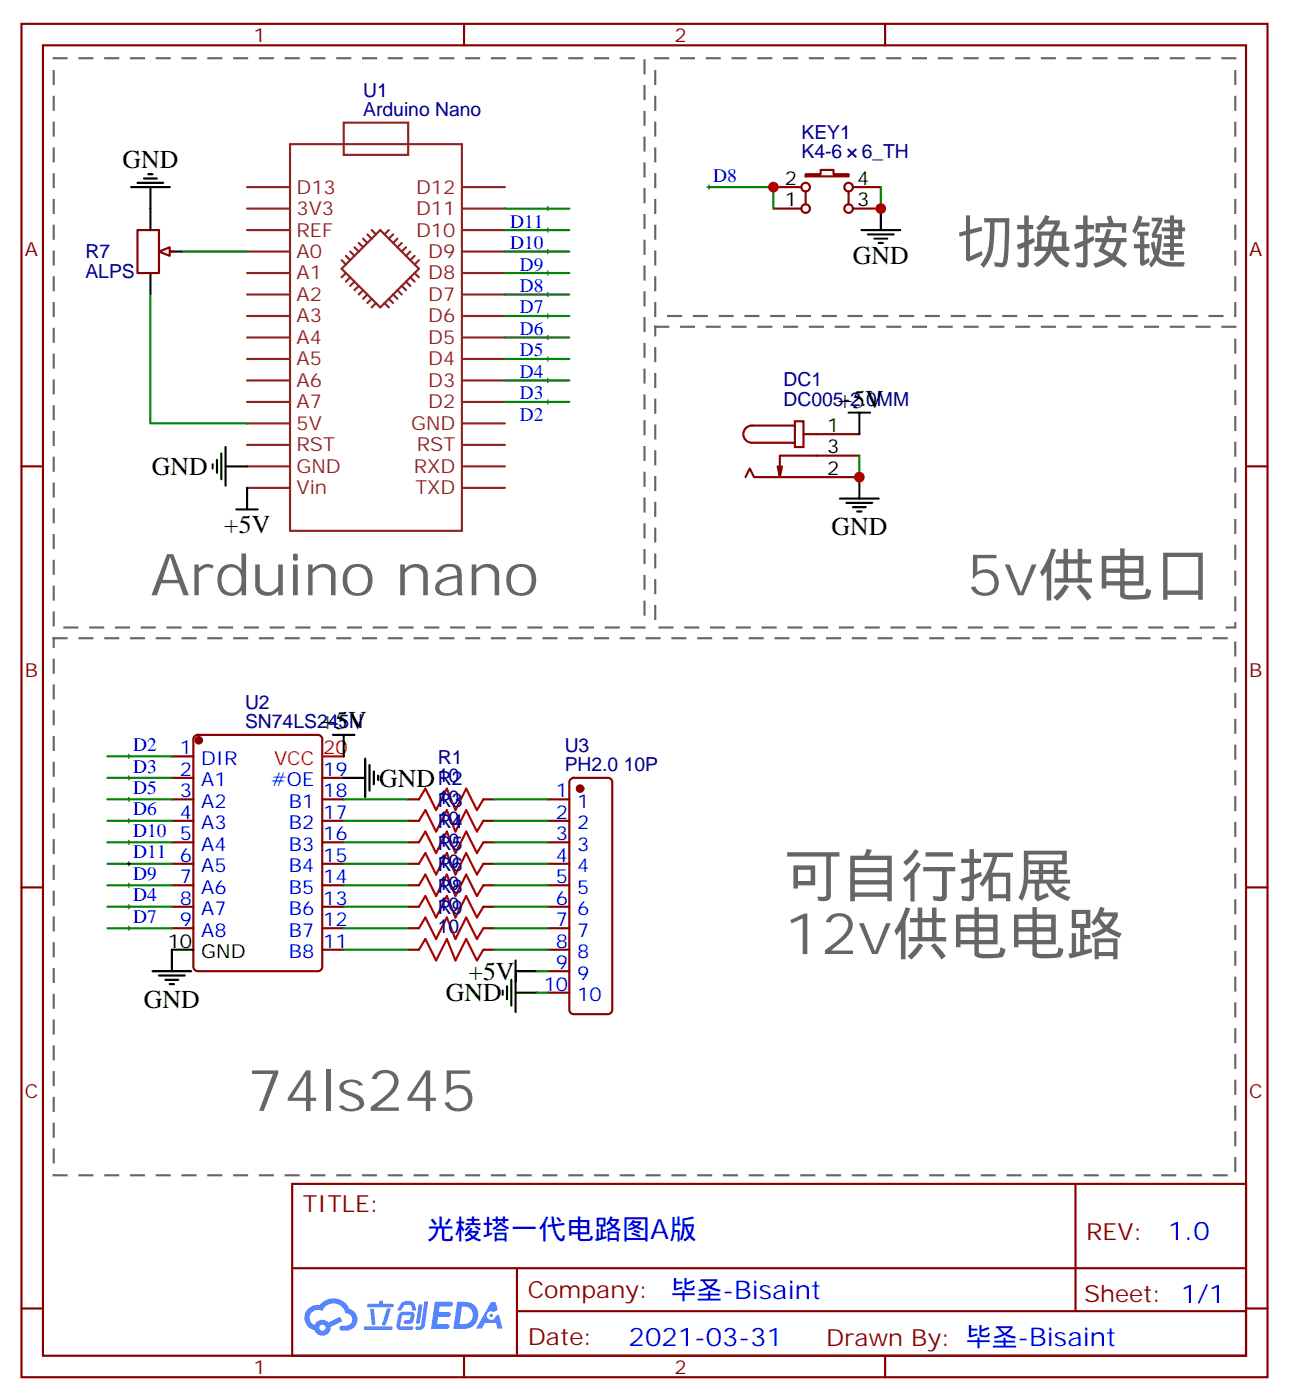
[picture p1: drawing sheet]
<svg xmlns="http://www.w3.org/2000/svg" width="212mm" height="230mm" viewBox="0 0 212 230" stroke-linecap="round" stroke-linejoin="round" font-family="sans-serif">
<g fill="none" stroke="#870000" stroke-width=".35">
<path d="M3.5 3.9h204.6v222.3h-204.6zM7.1 7.4h197.5v215.2h-197.5zM76.2 3.9v3.5M145.3 3.9v3.5M3.5 76.6h3.6M204.6 76.6h3.5M3.5 145.7h3.6M204.6 145.7h3.5M48 194.4h156.6v28.2h-156.6zM176.6 194.4v20.9M3.5 214.9h3.6M48 208.3h156.5"/>
<path d="M84.9 215.3h119.6M84.9 208.3v14.1M204.6 214.9h3.5M76.2 222.6v3.6M145.3 222.6v3.6"/>
</g>
<g fill="#5487ff">
<path d="M71.4 213.8h1.7a1.33 1.33 0 0 1 1.2 .2 .39 .39 0 0 1-.4 .6h-1.7l-.1 .9h1.6a.4 .4 0 0 1 .4 .4 .4 .4 0 0 1-.5 .4h-1.7l-.1 1.2h.8a1.24 1.24 0 0 1 1.2 .1 .39 .39 0 0 1-.4 .6h-2.6z"/>
<path d="M80.6 213.8h.8l.3 1.3-.6 .4a.74 .74 0 0 0-1.1 .3 .74 .74 0 0 0 .5 1 .74 .74 0 0 0 .9-.7l.5-.2 .6 2.3h-.8l-.3-.9h-1.8l-.5 .9h-.9z"/>
<path d="M68.8 214.2h.6l-.4 2.9a.31 .31 0 0 1-.4 .3 .31 .31 0 0 1-.3-.3z"/>
<path d="M69.7 213.7h.6l-.5 4a.97 .97 0 0 1-1.6 .5l.2-.3 .6-.1 .1-.2z"/>
<path d="M66 213.9l.5-.2h.8a.67 .67 0 0 1 .8 .5l.3 .9-.2 .1h-.5l-.3-.9h-.8a1.17 1.17 0 0 0-.7 .8l-.5 .1-.1-.1z"/>
<path d="M65.7 215.6l.5-.2h1.3a.6 .6 0 0 1 .5 .9l-.1 .3a.76 .76 0 0 1-.8 .8h-.5a.29 .29 0 0 1-.3-.3 .29 .29 0 0 1 .3-.3h.7l.2-.8h-1.5l-.3 1.8h1.9a.29 .29 0 0 1 .3 .3 .29 .29 0 0 1-.3 .3h-2l-.4-.3-.1-.5 .3-1.6z"/>
<path d="M59.8 217.8h4.4a.3 .3 0 0 1 .3 .3 .3 .3 0 0 1-.3 .3h-4.3l-.1-.1z"/>
<path d="M63.5 214.9h.7l-.9 2.6a.31 .31 0 0 1-.3 .2 .31 .31 0 0 1-.3-.3z"/>
<path d="M60.8 214.9h.6l.2 2.4-.2 .3h-.3l-.1-.2z"/>
<path d="M60.3 214.1h1.9l.1-.4 .1-.1h.5v.5h1.5a.29 .29 0 0 1 .3 .3 .29 .29 0 0 1-.3 .3h-4l-.1-.2z"/>
<path d="M75.1 213.8l-.7 4.4h1.5a2.27 2.27 0 0 0 2.5-1.6 2.27 2.27 0 0 0-1.3-2.7zM75.9 214.6a1.5 1.5 0 0 1 1.8 1.5 1.5 1.5 0 0 1-2 1.4h-.3z"/>
<path d="M50.6 214.9a2.09 2.09 0 0 0 1 3.6 1.37 1.37 0 0 0 1.6 .8 1.37 1.37 0 0 0 1.1-1.4l1.9-.9-.4-.7-1.8 .9a1.4 1.4 0 0 0-2.3 .4 1.32 1.32 0 0 1-.7-1.9 1.32 1.32 0 0 1 1.9-.4 1.98 1.98 0 0 1 2.1-1.3 1.98 1.98 0 0 1 1.7 1.7 1.03 1.03 0 0 1 1.1 .9 1.03 1.03 0 0 1-.9 1.1h-.6a.41 .41 0 0 0-.5 .3 .41 .41 0 0 0 .3 .5 1.96 1.96 0 0 0 2.1-.6 1.96 1.96 0 0 0 .3-2.1l-.7-.7-.4-.2a2.84 2.84 0 0 0-4.9-.6h-.3a2.26 2.26 0 0 0-1.6 .6zM52.4 218.1a.55 .55 0 0 1 1.1 0 .55 .55 0 0 1-1.1 0z"/>
<circle cx="80.7" cy="216" r=".28"/>
</g>
<g fill="none" stroke="#8c2424" stroke-width=".35">
<path d="M40.6 34.3h7M40.6 37.8h7M40.6 30.7h7M47.6 23.7h28.2v63.5h-28.2zM56.4 20.1h10.6v5.3h-10.6zM58.9 39.9l.7 .7M59.6 39.2l.7 .7M60.3 38.5l.7 .7M61 37.8l.7 .7M63.9 37.8l-.8 .7M64.6 38.5l-.7 .7M65.3 39.2l-.7 .7"/>
<path d="M66 39.9l-.7 .7M75.8 34.3h7.1M75.8 37.8h7.1M75.8 30.7h7.1M40.6 41.3h7M40.6 44.8h7M40.6 48.4h7M40.6 51.9h7M40.6 55.4h7M40.6 58.9h7M56.1 44.1l6.3-6.3 6.4 6.3-6.4 6.4zM56.1 42.7l.7 .7"/>
<path d="M56.8 42l.7 .7M56.8 44.8l-.7 .7M57.5 41.3l.7 .7M57.5 45.5l-.7 .7M58.2 40.6l.7 .7M58.2 46.2l-.7 .8M58.9 47l-.7 .7M59.6 47.7l-.7 .7M60.3 48.4l-.7 .7M61 49.1l-.7 .7M61.7 49.8l-.7 .7M63.1 49.8l.8 .7"/>
<path d="M63.9 49.1l.7 .7M64.6 48.4l.7 .7M65.3 47.7l.7 .7M66 47l.7 .7M66.7 46.2l.7 .8M66.7 40.6l-.7 .7M67.4 41.3l-.7 .7M67.4 45.5l.7 .7M68.1 44.8l.7 .7M68.1 42l-.7 .7M68.8 42.7l-.7 .7M75.8 41.3h7.1"/>
<path d="M75.8 44.8h7.1M75.8 48.4h7.1M75.8 51.9h7.1M75.8 55.4h7.1M75.8 58.9h7.1M40.6 62.5h7M40.6 66h7M40.6 69.5h7M40.6 73.1h7M40.6 76.6h7M75.8 62.5h7.1M75.8 66h7.1"/>
<path d="M75.8 69.5h7.1M75.8 73.1h7.1M75.8 76.6h7.1M40.6 80.1h7M75.8 80.1h7.1"/>
</g>
<g fill="none" stroke="#870000" stroke-width=".35">
<path d="M22.6 37.8h3.5v7h-3.5zM26.8 41.3h1.8M28.2 124.2h3.5M28.2 127.7h3.5M28.2 131.3h3.5M28.2 134.8h3.5M28.2 138.3h3.5M32 120.9l.5-.2h19.7a.71 .71 0 0 1 .7 .7v37.4a.76 .76 0 0 1-.7 .7h-19.7a.76 .76 0 0 1-.8-.7v-37.4zM52.9 127.7h3.5M52.9 131.3h3.5M52.9 134.8h3.5M52.9 138.3h3.5"/>
<path d="M67 131.3h1.8M67 134.8h1.8M67 138.3h1.8M79.4 131.3h1.7M79.4 134.8h1.7M79.4 138.3h1.7M28.2 141.9h3.5M28.2 145.4h3.5M28.2 148.9h3.5M28.2 152.4h3.5M52.9 141.9h3.5M52.9 145.4h3.5"/>
<path d="M52.9 148.9h3.5M52.9 152.4h3.5M52.9 156h3.5M67 141.9h1.8M67 145.4h1.8M67 148.9h1.8M79.4 141.9h1.7M79.4 145.4h1.7M79.4 148.9h1.7"/>
</g>
<circle cx="32.6" cy="121.6" r=".53" fill="#870000" stroke="#870000" stroke-width=".35"/>
<g fill="none" stroke="#000" stroke-width=".35">
<path d="M24.7 34.3v3.5M24.7 44.8v3.6M26.5 41.3h3.5M34.9 76.2v.7M35.6 75.5v2.1M36.3 74.5v4.2M37 76.6h3.6M37 73.4v6.4M38.8 83.6h3.5M40.6 80.1v3.5M54.7 120.7h3.5M56.4 120.7v3.5"/>
<path d="M56.4 127.7h3.6M60 124.6v6.3M60.7 125.6v4.3M61.4 126.7v2.1M62.1 127.4v.7M25 159.5h6.4M31.7 156h-3.5v3.5M26.1 160.2h4.2M27.2 160.9h2.1M27.9 161.6h.7"/>
</g>
<path d="M52.9 124.2h3.5" fill="none" stroke="#f00" stroke-width=".35"/>
<path d="M68.8 131.3l1-1.8 1.8 3.5 1.8-3.5 1.4 3.5 1.8-3.5 1.7 3.5 1.1-1.7M68.8 134.8l1-1.8 1.8 3.6 1.8-3.6 1.4 3.6 1.8-3.6 1.7 3.6 1.1-1.8M68.8 138.3l1-1.7 1.8 3.5 1.8-3.5 1.4 3.5 1.8-3.5 1.7 3.5 1.1-1.8M68.8 141.9l1-1.8 1.8 3.5 1.8-3.5 1.4 3.5 1.8-3.5 1.7 3.5 1.1-1.7M68.8 145.4l1-1.8 1.8 3.5 1.8-3.5 1.4 3.5 1.8-3.5 1.7 3.5 1.1-1.7M68.8 148.9l1-1.8 1.8 3.6 1.8-3.6 1.4 3.6 1.8-3.6 1.7 3.6 1.1-1.8" fill="none" stroke="#a10000" stroke-width=".35"/>
<path d="M56.4 131.3h10.6M56.4 134.8h10.6M56.4 138.3h10.6M56.4 141.9h10.6M56.4 145.4h10.6M56.4 148.9h10.6" fill="none" stroke="#008700" stroke-width=".35"/>
<path d="M26.1 41.3l1.8-.7v1.4z" fill="#f0f0f0" stroke="#870000" stroke-width=".35"/>
<g fill="none" stroke="#008700" stroke-width=".35">
<path d="M82.9 34.3h10.6M82.9 37.8h10.6M116.4 30.7h10.6v3.6M144.6 30.7v3.6M24.7 48.4v21.1h15.9M30 41.3h10.6M82.9 41.3h10.6M82.9 44.8h10.6M82.9 48.4h10.6M82.9 51.9h10.6M82.9 55.4h10.6M82.9 58.9h10.6"/>
<path d="M82.9 66h10.6M82.9 62.5h10.6M141.1 74.8v3.6M17.6 131.3h10.6M17.6 134.8h10.6M17.6 138.3h10.6M17.6 124.2h10.6M17.6 127.7h10.6M81.1 131.3h8.9M81.1 134.8h8.9M81.1 138.3h8.9M17.6 141.9h10.6"/>
<path d="M17.6 145.4h10.6M17.6 148.9h10.6M17.6 152.4h10.6M56.4 152.4h10.6M56.4 156h10.6M81.1 141.9h8.9M81.1 145.4h8.9M81.1 148.9h8.9M81.1 152.4h8.9M81.1 156h8.9M88.2 159.5h1.8M88.2 163h1.8"/>
</g>
<g fill="none" stroke="#000" stroke-width=".35">
<path d="M21.5 30.7h6.4M22.6 30h4.2M23.6 29.3h2.2M24.3 28.6h.7M24.7 30.7v3.6M141.5 37.8h6.3M142.5 38.5h4.3M143.6 39.2h2.1M144.3 39.9h.7M144.6 34.3v3.5M139.3 67.8h3.6M141.1 67.8v3.5"/>
<path d="M141.1 78.4v3.5M137.9 81.9h6.4M139 82.6h4.2M140.1 83.3h2.1M140.8 84h.7M84.7 159.5h3.5M84.7 157.7v8.5M82.5 162.7v.7M83.3 162v2.1M84 160.9v4.2M84.7 163h3.5"/>
</g>
<g fill="none" stroke="#870000" stroke-width=".35">
<path d="M127 34.3h4.6M127 30.7h4.6M132.3 28.6h2.5v-.7h2.1v.7h2.4v.4h-7zM132.3 31.4v2.1M139.3 31.4v2.1M140.1 34.3h4.5M140.1 30.7h4.5M122.4 78.4l.7-1.5 .7 1.5h17.3M128.4 76.6l-.3 1.8M130.5 69.2h1.4v4.2h-1.4zM130.5 69.9h-7a1.41 1.41 0 0 0-1.4 1.4 1.41 1.41 0 0 0 1.4 1.4h7M131.9 71.3h9.2"/>
<path d="M141.1 74.8h-13v3.6l-.4-1.8M90 131.3h3.5M90 134.8h3.5M90 138.3h3.5M93.7 127.9l.5-.2h5.6a.71 .71 0 0 1 .7 .7v37.4a.76 .76 0 0 1-.7 .7h-5.6a.76 .76 0 0 1-.7-.7v-37.4zM67 152.4h1.8M67 156h1.8M79.4 152.4h1.7M79.4 156h1.7M90 141.9h3.5M90 145.4h3.5M90 148.9h3.5"/>
<path d="M90 152.4h3.5M90 156h3.5M90 159.5h3.5M90 163h3.5"/>
<circle cx="132.3" cy="34.3" r=".71"/>
<circle cx="132.3" cy="30.7" r=".71"/>
<circle cx="139.3" cy="34.3" r=".71"/>
<circle cx="139.3" cy="30.7" r=".71"/>
</g>
<circle cx="95.2" cy="129.5" r=".53" fill="#870000" stroke="#870000" stroke-width=".35"/>
<path d="M68.8 152.4l1-1.7 1.8 3.5 1.8-3.5 1.4 3.5 1.8-3.5 1.7 3.5 1.1-1.8M68.8 156l1-1.8 1.8 3.5 1.8-3.5 1.4 3.5 1.8-3.5 1.7 3.5 1.1-1.7" fill="none" stroke="#a10000" stroke-width=".35"/>
<g fill="none" stroke="#000" stroke-width=".16">
<path d="M89.6 37.8h.7M89.6 34.3h.7M90 33.9v.7M90 37.4v.7M116.1 30.7h.7M116.4 30.4v.7M89.6 41.3h.7M89.6 44.8h.7M89.6 48.4h.7M89.6 51.9h.7M89.6 55.4h.7M89.6 58.9h.7"/>
<path d="M90 41v.7M90 44.5v.7M90 48v.7M90 51.5v.7M90 55.1v.7M90 58.6v.7M89.6 66h.7M89.6 62.5h.7M90 62.1v.7M90 65.7v.7M20.8 138.3h.7M20.8 134.8h.7"/>
<path d="M20.8 131.3h.7M20.8 124.2h.7M20.8 127.7h.7M21.2 123.9v.7M21.2 127.4v.7M21.2 130.9v.7M21.2 134.4v.7M21.2 138v.7M20.8 141.9h.7M20.8 145.4h.7M20.8 152.4h.7M20.8 148.9h.7"/>
<path d="M21.2 141.5v.7M21.2 145v.7M21.2 148.6v.7M21.2 152.1v.7"/>
</g>
<path d="M8.8 9.6h97v93.4h-97zM107.6 9.6h95.2v42.3h-95.2zM107.6 53.7h95.2v49.3h-95.2zM8.8 104.8h194v88.2h-194z" fill="none" stroke="#666" stroke-width=".35" stroke-dasharray="2.1 2.1"/>
<g fill="#c00">
<circle cx="141.1" cy="78.4" r=".88"/>
<circle cx="144.6" cy="34.3" r=".88"/>
<circle cx="127" cy="30.7" r=".88"/>
</g>
<g font-size="9.5" fill="#666">
<text x="157" y="43.1">切换按键</text>
<text x="24.7" y="97.8">Arduino nano</text>
<text x="158.7" y="97.8">5v供电口</text>
<text x="128.8" y="147.1">可自行拓展</text>
<text x="128.8" y="156.7">12v供电电路</text>
<text x="40.6" y="182.4">74ls245</text>
</g>
<text font-size="4.6" fill="#00f" x="70.1" y="203.4">光棱塔一代电路图A版</text>
<g font-size="4.2">
<text x="20.1" y="27.6">GND</text>
<text x="140.1" y="43.4">GND</text>
<text x="137.6" y="67.1">+5V</text>
<text x="24.9" y="78.1">GND</text>
<text x="36.8" y="87.5">+5V</text>
<text x="136.5" y="87.9">GND</text>
<text x="52.6" y="119.7">+5V</text>
<text x="62.3" y="129.2">GND</text>
<text x="76.9" y="160.9">+5V</text>
<text x="23.6" y="165.6">GND</text>
<text x="73.2" y="164.4">GND</text>
</g>
<g font-size="4.2" fill="#00f">
<text x="191.8" y="203.7">1.0</text>
<text x="110.2" y="213.2">毕圣-Bisaint</text>
<text x="103.2" y="221">2021-03-31</text>
</g>
<g font-size="3.9" fill="#800">
<text x="49.7" y="199">TITLE:</text>
<text x="178.4" y="203.7">REV:</text>
<text x="86.6" y="213.2">Company:</text>
<text x="178" y="213.8">Sheet: 1/1</text>
<text x="86.6" y="220.9">Date:</text>
<text x="135.7" y="221">Drawn By: 毕圣-Bisaint</text>
</g>
<g font-size="3.2" fill="#800">
<text x="41.6" y="6.9">1</text>
<text x="110.8" y="6.9">2</text>
<text x="4.1" y="42">A</text>
<text x="205.1" y="42">A</text>
<text x="4.1" y="111.2">B</text>
<text x="205.1" y="111.2">B</text>
<text x="4.1" y="180.3">C</text>
<text x="205.1" y="180.3">C</text>
<text x="41.6" y="225.6">1</text>
<text x="110.8" y="225.6">2</text>
</g>
<g font-size="3.2" fill="#000080">
<text x="59.6" y="15.9">U1</text>
<text x="59.6" y="19.1">Arduino Nano</text>
<text x="131.6" y="22.8">KEY1</text>
<text x="131.6" y="26">K4-6</text>
<text x="141.5" y="26">6_TH</text>
<text x="14" y="45.6">ALPS</text>
<text x="14" y="42.4">R7</text>
<text x="128.6" y="63.5">DC1</text>
<text x="128.6" y="66.6">DC005-2.0MM</text>
<text x="40.2" y="119.6">SN74LS245N</text>
<text x="40.2" y="116.5">U2</text>
<text x="71.9" y="125.4">R1</text>
<text x="92.7" y="123.4">U3</text>
<text x="71.9" y="128.4">10</text>
<text x="71.9" y="132">10</text>
<text x="71.9" y="128.9">R2</text>
<text x="92.7" y="126.6">PH2.0 10P</text>
<text x="71.9" y="135.5">10</text>
<text x="71.9" y="132.5">R3</text>
<text x="71.9" y="136">R4</text>
<text x="71.9" y="139">10</text>
<text x="71.9" y="142.6">10</text>
<text x="71.9" y="139.5">R5</text>
<text x="71.9" y="143.1">R6</text>
<text x="71.9" y="146.1">10</text>
<text x="71.9" y="149.6">10</text>
<text x="71.9" y="146.6">R8</text>
<text x="71.9" y="153.1">10</text>
<text x="71.9" y="150.1">R9</text>
</g>
<g font-size="3.2" fill="#00f">
<text x="117.1" y="29.8">D8</text>
<text x="83.8" y="37.4">D11</text>
<text x="83.8" y="40.9">D10</text>
<text x="85.4" y="44.4">D9</text>
<text x="85.4" y="48">D8</text>
<text x="85.4" y="51.4">D7</text>
<text x="85.4" y="55">D6</text>
<text x="85.4" y="58.5">D5</text>
<text x="85.4" y="62">D4</text>
<text x="85.4" y="65.5">D3</text>
<text x="85.4" y="69.1">D2</text>
<text x="21.9" y="123.3">D2</text>
<text x="29.6" y="123.9">1</text>
<text x="33.1" y="125.6">DIR</text>
<text x="21.9" y="130.4">D5</text>
<text x="21.9" y="126.9">D3</text>
<text x="29.6" y="127.4">2</text>
<text x="29.6" y="130.9">3</text>
<text x="33.1" y="129.2">A1</text>
<text x="44.5" y="129.2">#OE</text>
<text x="53.1" y="130.9">18</text>
<text x="53.1" y="127.4">19</text>
<text x="91.3" y="130.9">1</text>
<text x="21.9" y="137.4">D10</text>
<text x="21.9" y="133.9">D6</text>
<text x="29.6" y="134.4">4</text>
<text x="29.6" y="138">5</text>
<text x="33.1" y="132.7">A2</text>
<text x="33.1" y="136.2">A3</text>
<text x="47.4" y="136.2">B2</text>
<text x="47.4" y="132.7">B1</text>
<text x="53.1" y="138">16</text>
<text x="53.1" y="134.4">17</text>
<text x="91.3" y="134.4">2</text>
<text x="91.3" y="138">3</text>
<text x="94.8" y="132.7">1</text>
<text x="94.8" y="136.2">2</text>
<text x="21.9" y="141">D11</text>
<text x="29.6" y="141.5">6</text>
<text x="33.1" y="139.7">A4</text>
<text x="33.1" y="143.3">A5</text>
<text x="47.4" y="143.3">B4</text>
<text x="47.4" y="139.7">B3</text>
<text x="53.1" y="141.5">15</text>
<text x="91.3" y="141.5">4</text>
<text x="94.8" y="139.7">3</text>
<text x="94.8" y="143.3">4</text>
<text x="21.9" y="144.5">D9</text>
<text x="21.9" y="148">D4</text>
<text x="29.6" y="145">7</text>
<text x="29.6" y="148.6">8</text>
<text x="33.1" y="146.8">A6</text>
<text x="47.4" y="146.8">B5</text>
<text x="53.1" y="148.6">13</text>
<text x="53.1" y="145">14</text>
<text x="91.3" y="145">5</text>
<text x="91.3" y="148.6">6</text>
<text x="94.8" y="146.8">5</text>
<text x="21.9" y="151.6">D7</text>
<text x="29.6" y="152.1">9</text>
<text x="33.1" y="150.3">A7</text>
<text x="33.1" y="153.8">A8</text>
<text x="47.4" y="153.8">B7</text>
<text x="47.4" y="150.3">B6</text>
<text x="53.1" y="155.6">11</text>
<text x="53.1" y="152.1">12</text>
<text x="91.3" y="152.1">7</text>
<text x="91.3" y="155.6">8</text>
<text x="94.8" y="150.3">6</text>
<text x="94.8" y="153.8">7</text>
<text x="47.4" y="157.4">B8</text>
<text x="91.3" y="159.1">9</text>
<text x="94.8" y="157.4">8</text>
<text x="94.8" y="160.9">9</text>
<text x="89.3" y="162.7">10</text>
<text x="94.8" y="164.4">10</text>
</g>
<g font-size="3.2" fill="#8d2323">
<text x="48.7" y="35.3">3V3</text>
<text x="48.7" y="31.8">D13</text>
<text x="68.3" y="35.3">D11</text>
<text x="68.3" y="31.8">D12</text>
<text x="48.7" y="38.8">REF</text>
<text x="68.3" y="38.8">D10</text>
<text x="48.7" y="45.9">A1</text>
<text x="48.7" y="42.4">A0</text>
<text x="70.3" y="42.4">D9</text>
<text x="70.3" y="45.9">D8</text>
<text x="48.7" y="53">A3</text>
<text x="48.7" y="49.4">A2</text>
<text x="70.3" y="49.4">D7</text>
<text x="70.3" y="53">D6</text>
<text x="48.7" y="56.5">A4</text>
<text x="70.3" y="56.5">D5</text>
<text x="48.7" y="63.5">A6</text>
<text x="48.7" y="60">A5</text>
<text x="70.3" y="60">D4</text>
<text x="70.3" y="63.5">D3</text>
<text x="48.7" y="70.6">5V</text>
<text x="48.7" y="67.1">A7</text>
<text x="67.5" y="70.6">GND</text>
<text x="70.3" y="67.1">D2</text>
<text x="48.7" y="77.6">GND</text>
<text x="48.7" y="74.1">RST</text>
<text x="68" y="77.6">RXD</text>
<text x="68.5" y="74.1">RST</text>
<text x="48.7" y="81.2">Vin</text>
<text x="68.2" y="81.2">TXD</text>
</g>
<g font-size="3.2">
<text x="128.9" y="33.9">1</text>
<text x="128.9" y="30.4">2</text>
<text x="140.8" y="33.9">3</text>
<text x="140.8" y="30.4">4</text>
<text x="135.8" y="70.9">1</text>
<text x="135.8" y="74.5">3</text>
<text x="135.8" y="78">2</text>
<text x="27.5" y="155.6">10</text>
<text x="33.1" y="157.4">GND</text>
</g>
<g font-size="3.2" fill="#f00">
<text x="45" y="125.6">VCC</text>
<text x="53.1" y="123.9">20</text>
</g>
</svg>
